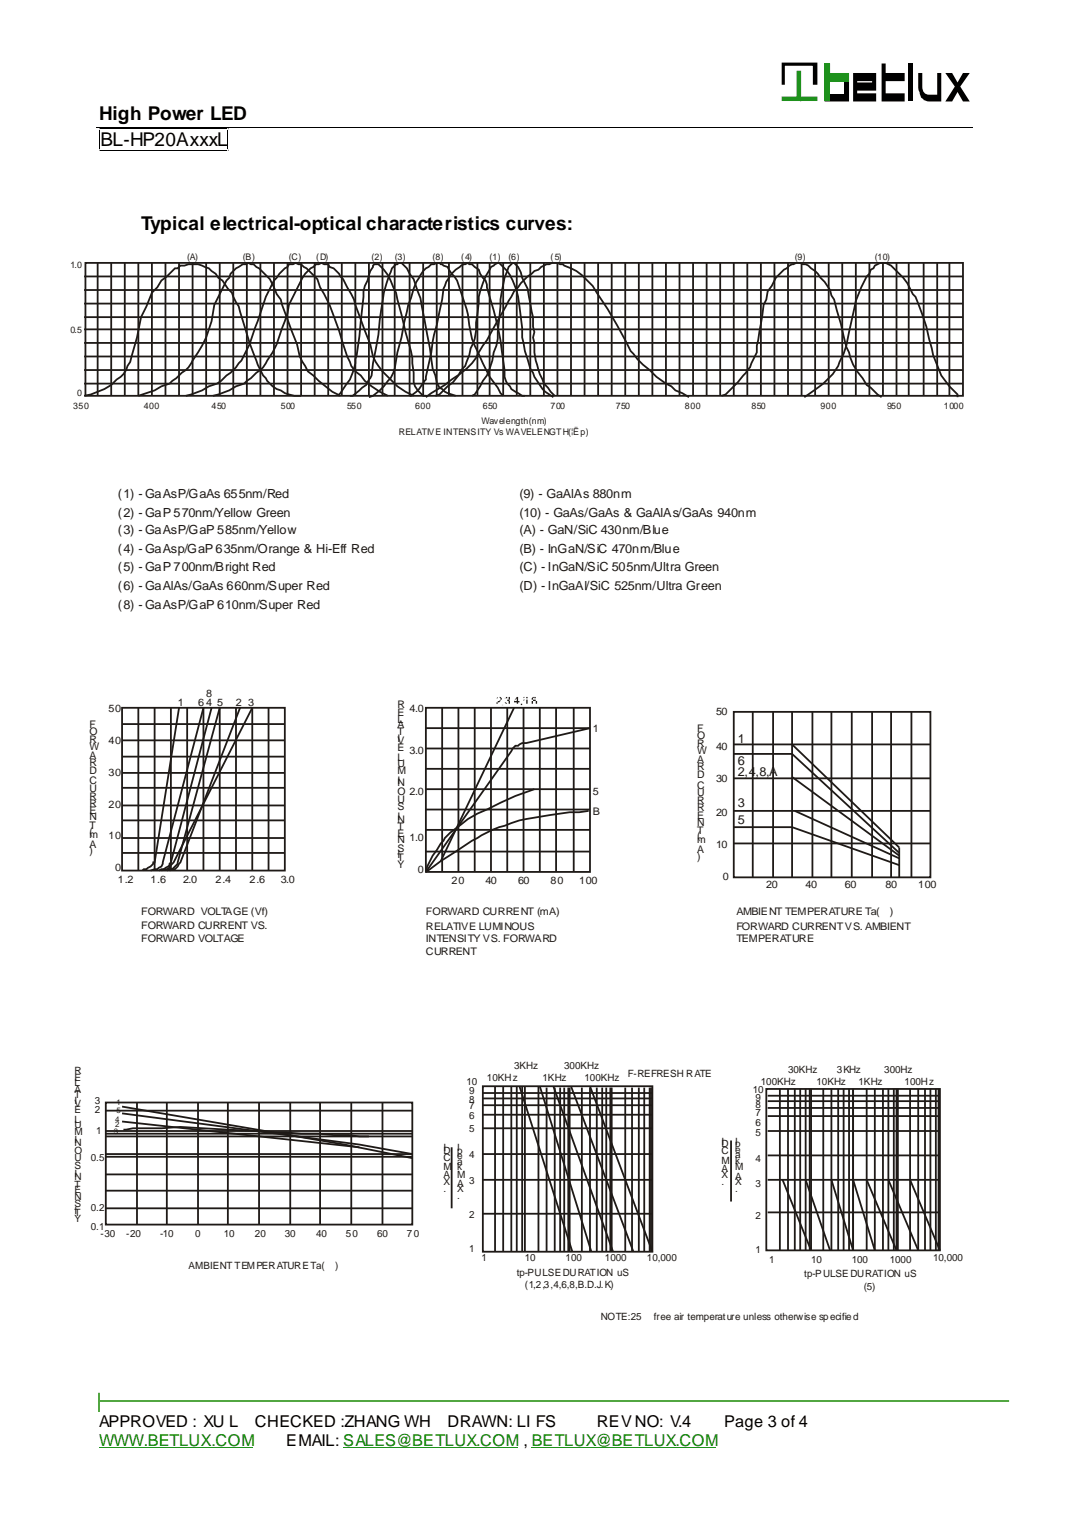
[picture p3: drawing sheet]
<svg xmlns="http://www.w3.org/2000/svg" width="210mm" height="297mm" viewBox="0 0 210 297" stroke-linecap="round" stroke-linejoin="round" font-family="sans-serif">
<g fill="#33a02c" stroke="#33a02c" stroke-width=".35">
<path d="M155.6 14h.5v5.5l-.5-.2z"/>
<path d="M152.7 19h6.6v.5h-6.6z"/>
</g>
<path d="M152.7 12.4h6.6v4h-.6v-3.7h-5.8v3.7h-.2z" fill="#000" stroke="#000" stroke-width=".35"/>
<path d="M160.9 12.4h1v1.8h3.7v5.6h-4.7z" fill="#000"/>
<path d="M161.9 15.8h2.7v2.4h-2.7z" fill="#fff"/>
<g fill="#000">
<path d="M172 12.4h.8v1.8h3.7v1.6h-3.7v2.4h3.7v1.6h-4.5zM177.3 12.4h.8v7.4h-.8zM179.1 14.2h.8v2.7a1.37 1.37 0 0 0 1.3 1.6h1.6v-4.3h.8v5.6h-2.2a1.87 1.87 0 0 1-1.9-1.2l-.4-1.5zM184.4 14.2h1.3l1.1 1.9 1.1-1.9h1.3l-1.9 2.7 1.9 2.9h-1.3l-1.1-1.9-1.1 1.9h-1.3l1.9-2.9z"/>
<path d="M166.4 14.2h4.5v3.5h-3.7v.5h3.7v1.6h-4.5zM167.2 15.8v.3h2.9v-.3z"/>
</g>
<g fill="#33a02c">
<path d="M160.9 12.4h1v7.4h-1z"/>
<path d="M161.9 14.2h3.7v1.6h-3.7z"/>
</g>
<path d="M18.8 24.8h170.9M19.3 25.4v3.7M19.6 25.1h24.6M19.6 29.3h24.6M44.4 25.4v3.7" fill="none" stroke="#000" stroke-width=".2"/>
<path d="M19.3 271.7v3.7M19.3 273.3h177.5" fill="none" stroke="#409d27" stroke-width=".35"/>
<path d="M19.3 282.3h29.9M66.9 282.3h34.2M103.7 282.3h36" fill="none" stroke="#008000" stroke-width=".2"/>
<g fill="none" stroke="#1f1a17" stroke-width=".35">
<path d="M16.4 53.9h171.5M16.4 56.6h171.5M16.4 59.2h171.5M16.7 51.3h171.2v25.9h-171.2zM19 51.3v25.9M21.7 51.3v25.9M24.3 51.3v25.9M27 51.3v25.9l3.2-1 1.3-.8 1.6-.6 2.4-2.1a4.6 4.6 0 0 0 2.1-2.4 20.6 20.6 0 0 0 4.2-10.8l2.4-4.8 .5-.5 .3-.8a6.2 6.2 0 0 1 2.4-1.9h.5l.5-.2 .5 .2h.6l1.6 1.4a9.3 9.3 0 0 1 2.9 4.5l.8 1 .2 1.1 2.9 7.7 .6 2.3 1.6 2.9 4.7 4 1.6 .8M29.6 51.3v25.9M32.3 51.3v25.9M34.9 51.3v25.9M37.6 51.3v25.9"/>
<path d="M40.2 51.3v25.9M42.9 51.3v25.9M45.5 51.3v25.9M48.2 51.3v25.9M50.8 51.3v25.9M53.4 51.3v25.9M56.1 51.3v25.9M58.7 51.3v25.9a5.9 5.9 0 0 1-3.9-1 4.7 4.7 0 0 1-2.9-2.4l-.6-.6-.2-.5a68.5 68.5 0 0 1-4.5-13l-1.1-1.8-.3-.8-.8-.8-1-1.6-.8-.5-.5-.8-1.4-1.1-.7-.2a5.1 5.1 0 0 0-4-.3h-.8l-.5 .5h-.6l-1.6 1.6-1 .8-.8 1.3-1.1 1.1-1 2.6-1.1 2.2a61.1 61.1 0 0 1-2.1 8.7l-.5 .8a4 4 0 0 1-2.1 2.6 7 7 0 0 1-3.8 2.4l-1.3 .5-1.3 .3M61.4 51.3v25.9M64 51.3v25.9M66.7 51.3v25.9M69.3 51.3v25.9"/>
<path d="M72 51.3v25.9M74.6 51.3v25.9M77 51.3v25.9M79.9 51.3v25.9h.3a6.9 6.9 0 0 0 2.6-2.9l.3-.3 1.6-8.7 .5-1.8 1.1-5.1a8 8 0 0 1 4.2-6.9l.8-.2 .2 .2h.6l1.3 1.1 .3 .8 1 1.3 .3 .8v.5a63.6 63.6 0 0 1 3.4 17.5l.6 1.3 .5 .6 .2 .5 2.2 1.3h.5M82.5 51.3v25.9M85.2 51.3v25.9M87.6 51.3v25.9M90.2 51.3v25.9M93.1 51.3v25.9M95.5 51.3v25.9M98.2 51.3v25.9l-.6-.5-.5-1.1-1.6-2.1-2.4-5a12 12 0 0 1-1.6-5l-.5-3.2-1.8-5.6-1.1-1.3-.8-1.3-.8-.3-.8-.5-1.6 .2a10 10 0 0 0-3.9 6.7l-.6 1.3-1.3 6.3-.8 2.9a9.9 9.9 0 0 1-1.3 5.1l-2.1 2.4-1.3 1-.8 .3M100.8 51.3v25.9"/>
<path d="M103.5 51.3v25.9M106.1 51.3v25.9M108.7 51.3v25.9M111.4 51.3v25.9M114 51.3v25.9M116.7 51.3v25.9M119.3 51.3v25.9M122 51.3v25.9M124.6 51.3v25.9M127.3 51.3v25.9M129.9 51.3v25.9M132.6 51.3v25.9"/>
<path d="M135.2 51.3v25.9M137.8 51.3v25.9M140.5 51.3v25.9M143.1 51.3v25.9M145.8 51.3v25.9M148.4 51.3v25.9M151.1 51.3v25.9M153.7 51.3v25.9M156.4 51.3v25.9M159 51.3v25.9M161.7 51.3v25.9M164.3 51.3v25.9"/>
<path d="M167 51.3v25.9M169.6 51.3v25.9M172.2 51.3v25.9M174.9 51.3v25.9M177.3 51.3v25.9M180.2 51.3v25.9M182.8 51.3v25.9M185.2 51.3v25.9M16.4 61.9h171.5M16.4 64.2h171.5M16.4 66.9h171.5M16.4 69.5h171.5"/>
<path d="M16.4 72.2h171.5M16.4 74.8h171.5M36.2 77.2l3.2-1 1.3-.8a5.6 5.6 0 0 0 3.5-2.2 7.7 7.7 0 0 0 2.4-2.3l.5-.6a24.3 24.3 0 0 0 2.6-6.3l1.1-2.9a24.3 24.3 0 0 1 2.6-6.4l.6-.5a6 6 0 0 1 2.1-2.1l.3-.6h.7l.6-.2 .5 .2h.5l.6 .6 .5 .2 2.1 2.2 .5 1.5a34.6 34.6 0 0 1 3.7 8.5 36.8 36.8 0 0 0 2.4 6.9l.8 1 1.1 .8 .8 1.1 2.9 2.1 1.6 .8M41.5 77.2l3.2-1 1.3-.8 1.6-.6 2.4-2.1a4.6 4.6 0 0 0 2.1-2.4 17 17 0 0 0 2.9-6.3l1.1-2.9 .3-1.6 1.5-3.2a9.8 9.8 0 0 1 2.7-4l.5-.2 .5-.6h.6l.5-.2 .5 .2h.8l.3 .6 .8 .2 1 1.1 .3 .5 .5 .6 2.2 3.9 .2 1.1 2.9 7.7a9.3 9.3 0 0 0 3.2 6 13 13 0 0 0 5.3 4M65.9 77.2l.5-.5 1.1-1.6a8.8 8.8 0 0 0 1.8-5l.3-.8 .5-3.7 .8-8.8 1.3-3.9 .6-.8v-.3l.2-.3h.3a.84 .84 0 0 1 1 .6 13.4 13.4 0 0 1 3.2 6.3l2.7 10.1 .2 1.3 .3 2.9a4.6 4.6 0 0 0 1.8 4.5h.6M68.3 77.2h.5l2.6-2.1 1.1-1.9 .3-2.3 1-5.6 .5-4.8a28.1 28.1 0 0 1 2.2-8.2l.8-.8h.2l.3-.2h.5l1.1 1 .5 1.1 .8 1.1 1.3 3.7 1.9 9.7 .5 4 .5 1.3 .3 1.6 .5 .8 .6 .3a4.7 4.7 0 0 0 2.6 1.3M83.1 77.5l3.7-2.4 1.3-1.1a12.7 12.7 0 0 0 5.3-5.3l1.6-2.3 5.3-9.6 .8-.8a9.4 9.4 0 0 1 2.6-2.6l.5-.5 .8-.3a3 3 0 0 1 2.2-1.1 2.25 2.25 0 0 1 2.1 0h.5l.3 .3a11.3 11.3 0 0 1 6.3 5.3 88.9 88.9 0 0 1 6.6 11.4 17.6 17.6 0 0 0 3.7 3.7l1.4 1.3 1.8 1.3 1.1 .6 .8 .8 1.3 .5 1.3 .8M84.9 77.2l.8-.3 1.6-1.5a9.3 9.3 0 0 0 2.9-3.5l.6-.5 .7-2.1 .3-1.4a8.1 8.1 0 0 0 1.1-5l.5-3.9a11.7 11.7 0 0 1 1.3-5.1l1.1-1.8 .8-.6 .8-.2a9.6 9.6 0 0 1 3.4 5.5l.3 1.1 .8 6.1v1.8a31.2 31.2 0 0 0 1.6 6.1l1.3 2.4a6.7 6.7 0 0 0 3.1 3.2M92.1 77.2l.5-.3 2.4-3.7 1-2.9 .3-1.6 .5-1.3 .3-1.3v-1.3l.5-5.1a22.6 22.6 0 0 1 1.6-7.6l.8-.8h.3l.2 .2a3.6 3.6 0 0 1 1.4 2.7l1 2.1 1.1 5.6v1.8l.2 1.1-.2 1 .2 1.1a16.4 16.4 0 0 0 1.6 7.1l.3 .8 2.1 2.4M140.8 77.2l.8-.3 2.3-2.3 2.4-2.9 1.3-3v-1.3l1.4-7.9 .5-1.1 .3-1.6 .7-1a7.2 7.2 0 0 1 3-3.5l.5-.5 .8-.3a1.72 1.72 0 0 1 1.8 0h.6l.5 .3 1.3 1.1 1.9 2.1 1 1.6 .3 1 .5 .8 2.4 9.3 .5 1a10 10 0 0 0 2.7 5.1l.8 1.3 2.9 2.4M156.9 77.5a18.3 18.3 0 0 0 6.6-6.1l.3-.8a15.6 15.6 0 0 0 1.8-5.8l1.1-4.8a23.3 23.3 0 0 1 2.4-6.1l.5-.5 .3-.8 .5-.3 .3-.5a2.65 2.65 0 0 1 3.7 .5 12.3 12.3 0 0 1 3.7 5.1l.5 .5a56.1 56.1 0 0 1 3.2 10l.2 1.4 .6 1.3a10.6 10.6 0 0 0 3.1 5.3l1.1 1v.6M23.8 138.1h31.8v31.7h-31.8z"/>
<path d="M27 138.1v31.7M30.2 138.1v31.7M33.3 138.1v31.7M34.9 138.1l-4.7 30.1h-.3a1.51 1.51 0 0 1-1.1 1.1l-.2 .2h-.6l-.2 .3M36.5 138.1v31.7M41.3 138.1l-8 30.1-.5 .8-.8 .5h-.5l-.5 .3M46 138.1v31.7M46.8 138.1l-11.6 30.1-1.1 1.3h-.5l-.5 .3M52.4 138.1v31.7M83.1 138.1h32v32h-32zM86.3 138.1v32M89.4 138.1v32"/>
<path d="M92.6 138.1v32M95.8 138.1v32M99 138.1v32M102.1 138.1v32M105.3 138.1v32M108.5 138.1v32M111.9 138.1v32M23.8 141.2h31.8M23.8 144.4h31.8M23.8 147.6h31.8M23.8 150.8h31.8M23.8 153.7h31.8"/>
<path d="M23.8 157.1h31.8M83.1 142h32M83.1 146h32M83.1 150h32M83.1 153.9h32M83.1 157.9h32M23.8 160h31.8M23.8 163.5h31.8M23.8 166.4h31.8M29.4 169.8l.8-.3h.5l.8-.5 .2-.5 8-30.4v31.7M31.5 169.8l1.6-.5v-.3l.8-.8 15.3-30.1v31.7M32.5 169.8l.6-.3h.5l1.1-1 8.2-30.4v31.7"/>
<path d="M83.1 161.9h32M83.1 166.1h32"/>
</g>
<g fill="#1f1a17">
<path d="M97.1 135.9v.3h-.3a.66 .66 0 0 1 1.1 0v.3h-.3v.2l-.2 .3h-.3v.3h.8h-1.1v-.3h.3v-.3h.3l.2-.2v-.3l-.2-.3z" fill-rule="evenodd"/>
<path d="M98.2 137.3v.2h-.3h.3z" fill-rule="evenodd"/>
<path d="M98.7 135.9h.8v.6h-.3l.3 .2v.6h-.8l-.3-.3 .8 .3v-.6h-.2v-.2h.2v-.6h-.2v.3h-.6h.3z" fill-rule="evenodd"/>
<path d="M99.7 137.3h.3v.2h-.3h.3v-.2z" fill-rule="evenodd"/>
<path d="M100.8 135.9h.3v.8h.2v.3h-.2v.3h-.3v-.3h-.5v-.3zM100.8 136.2l-.5 .5h.5z" fill-rule="evenodd"/>
<path d="M101.6 137.3h.3v.2h-.3z" fill-rule="evenodd"/>
<path d="M102.1 135.9h.8v.3h-.2v-.3h-.3l-.3 .3v.3h.8v.8h-.8zM102.4 136.5l-.3 .2v.6h.6v-.8z" fill-rule="evenodd"/>
<path d="M103.2 137.3h.3v.2h-.3h.3v-.2z" fill-rule="evenodd"/>
<path d="M103.7 136.2l.3-.3h.5v.8h.3v.6h-1.1v-.6h.3v-.2h-.3zM104 136.2v.3h.5v-.3h-.3v-.3zM104 136.7v.6h.5v-.6z" fill-rule="evenodd"/>
</g>
<g fill="none" stroke="#1f1a17" stroke-width=".35">
<path d="M100.3 138.1l-14.3 29.9M143.1 138.9h38.4v32.2h-38.4zM146.8 138.9v32.2M150.8 138.9v32.2M154.5 138.9v32.2M158.5 138.9v32.2M162.2 138.9v32.2M166.2 138.9v32.2M170.1 138.9v32.2M173.8 138.9v32.2M177.8 138.9v32.2M104.2 153.9l-3.7 1.4-5.5 2.6a18.2 18.2 0 0 0-6.1 3.7 7.3 7.3 0 0 0-2.4 2.4l-.5 .5-1.6 2.4-1.1 2.1-.2 1.1"/>
<path d="M114.8 158.2l-1.8 .2h-1.9l-5.3 .8a27.8 27.8 0 0 0-7.4 1.9 26.5 26.5 0 0 0-6.3 2.9l-6.1 4-2.9 2.1M115.1 142l-12.4 2.9h-.8l-.8 .6h-.6l-.5 .5-16.9 24.1M143.1 145.2h38.4M143.1 151.8h38.4M143.1 158.2h38.4M143.1 147.1h11.4l20.9 19.3M154.5 145.2l20.9 20.1v5.8M154.5 151.6l20.9 15.3M155 158.2l20.4 9.2M143.1 164.5h38.4M143.1 161.3h11.4l20.9 7.5M20.6 215.1h59.8v23.8h-59.8z"/>
<path d="M20.6 216.6h59.8M23.8 215.9l43.4 7.4 13.2 2.6M23.8 217.2l46.3 6.1 10.3 1.8h-59.8M23.8 218.8l46.3 5M26.7 215.1v23.8M32.5 215.1v23.8M38.6 215.1v23.8M44.4 215.1v23.8M50.5 215.1v23.8M56.6 215.1v23.8M62.4 215.1v23.8M68.5 215.1v23.8"/>
<path d="M74.6 215.1v23.8M94.2 211.9h33.1v32.3h-33.1zM94.2 213.2h33.1M94.2 214.3h33.1M94.2 215.6h33.1M94.2 217.4h33.1M96.6 211.9v32.3M98.2 211.9v32.3M99.7 211.9v32.3M100.8 211.9v32.3M101.3 211.9l10.4 32.3M101.9 211.9v32.3"/>
<path d="M102.4 211.9v32.3M105 211.9v32.3M105.3 211.9l10.1 32.3M106.6 212.1v32.1M107.9 211.9l11.7 32.3M108.2 212.1v32.1M109.3 212.1v32.1M110.1 212.1v32.1M110.9 212.1v32.1M111.1 212.1v32.1M111.4 211.9l12.2 32.3M113.5 212.1v32.1"/>
<path d="M115.1 212.1v32.1M115.1 211.9l12.2 32.3M116.4 212.1v32.1M117.5 212.1v32.1M118.3 212.1v32.1M119.1 212.1v32.1M119.3 212.1v32.1M122 212.1v32.1M123.3 212.1v32.1M124.6 212.1v32.1M125.7 212.1v32.1M126.7 212.1v32.1"/>
<path d="M127 212.1v32.1M149.5 212.4h33.9v31.5h-33.9zM149.8 213.7h33.6M149.8 214.8h33.6M149.8 216.1h33.6M149.8 217.7h33.6M152.1 212.4v31.5M153.7 212.4v31.5M155 212.4v31.5M156.1 212.4v31.5M157.2 212.4v31.5M158 212.4v31.5"/>
<path d="M158.2 212.4v31.5l-5.5-13.8M160.6 212.4v31.5M162.2 212.4v31.5M163.5 212.4v31.5M164.6 212.4v31.5M165.6 212.4v31.5M166.4 212.4v31.5l-4.2-13.8M169.1 212.4v31.5M170.7 212.4v31.5l-4.3-13.8M172.2 212.4v31.5M173.3 212.4v31.5M174.4 212.4v31.5"/>
<path d="M174.9 212.4v31.5l-5.8-13.8M175.2 212.4v31.5M177.5 212.4v31.5M179.1 212.4v31.5l-5.8-13.8M180.4 212.4v31.5M181.5 212.4v31.5M182.6 212.4v31.5M183.1 212.4v31.5M20.6 229.1h59.8M20.6 232.3h59.8M20.6 235.7h59.8M20.6 225.6h59.8"/>
<path d="M20.6 221.7h59.8M20.6 221.1h59.8M20.6 220.6h59.8M24.1 220.3l1.8-.2h5.6l3.7-.3 14.5 .8 2.7 .3 9.8 .2 2.9 .3h2.9l2.1 .3h1.9M88.1 223.8v11.9M94.2 225.1h33.1M94.2 220.1h33.1M94.2 230.1h33.1M94.2 236.8h33.1M142.6 222.5v11.9M149.8 220.6h33.6M149.8 230.1h33.6"/>
<path d="M149.8 225.4h33.6M149.8 236.5h33.6M157.2 230.1l4.7 13.8M177.5 230.1l5.9 13.8"/>
</g>
<g font-size="3.7">
<text x="19.3" y="23.5">High Power LED</text>
<text x="19.6" y="28.5">BL-HP20AxxxL</text>
<text x="27.5" y="44.9">Typical electrical-optical characteristics curves:</text>
</g>
<g font-size="3.2">
<text x="19.3" y="278.3">APPROVED : XU L</text>
<text x="49.7" y="278.3">CHECKED :ZHANG WH</text>
<text x="55.8" y="282">EMAIL: SALES@BETLUX.COM , BETLUX@BETLUX.COM</text>
<text x="87.3" y="278.3">DRAWN: LI FS</text>
<text x="116.4" y="278.3">REVNO: V.4</text>
<text x="141.3" y="278.3">Page 3 of 4</text>
</g>
<text font-size="3.2" fill="#008000" x="19.3" y="282">WWW.BETLUX.COM</text>
<g font-size="2.4" fill="#1f1a17">
<text x="23" y="97.1">(1) - GaAsP/GaAs 655nm/Red</text>
<text x="23" y="100.8">(2) - GaP 570nm/Yellow Green</text>
<text x="101.3" y="97.1">(9) - GaAlAs 880nm</text>
<text x="101.3" y="100.8">(10) - GaAs/GaAs &amp; GaAlAs/GaAs 940nm</text>
<text x="23" y="104.2">(3) - GaAsP/GaP 585nm/Yellow</text>
<text x="23" y="107.9">(4) - GaAsp/GaP 635nm/Orange &amp; Hi-Eff Red</text>
<text x="101.3" y="104.2">(A) - GaN/SiC 430nm/Blue</text>
<text x="101.3" y="107.9">(B) - InGaN/SiC 470nm/Blue</text>
<text x="23" y="111.3">(5) - GaP 700nm/Bright Red</text>
<text x="101.3" y="111.3">(C) - InGaN/SiC 505nm/Ultra Green</text>
<text x="23" y="115">(6) - GaAlAs/GaAs 660nm/Super Red</text>
<text x="23" y="118.7">(8) - GaAsP/GaP 610nm/Super Red</text>
<text x="101.3" y="115">(D) - InGaAl/SiC 525nm/Ultra Green</text>
<text x="143.9" y="144.9">1</text>
<text x="143.9" y="149.2">6</text>
<text x="143.9" y="151.3">2,4</text>
<text x="147.4" y="151.3">,8,A</text>
<text x="143.9" y="157.4">3</text>
<text x="143.9" y="160.8">5</text>
</g>
<g font-size="2" fill="#1f1a17">
<text x="34.7" y="137.8">1</text>
<text x="38.6" y="137.8">6</text>
<text x="40.2" y="137.8">4</text>
<text x="40.2" y="135.9">8</text>
<text x="42.3" y="137.8">5</text>
<text x="46" y="137.8">2</text>
<text x="48.4" y="137.8">3</text>
<text x="17.5" y="142">F</text>
<text x="17.5" y="143.4">O</text>
<text x="21.2" y="138.9">50</text>
<text x="77.5" y="138.1">R</text>
<text x="77.5" y="139.7">E</text>
<text x="77.5" y="141">L</text>
<text x="77.5" y="142">A</text>
<text x="77.5" y="143.4">T</text>
<text x="79.9" y="138.9">4.0</text>
<text x="115.6" y="142.8">1</text>
<text x="136" y="142.8">F</text>
<text x="139.7" y="139.4">50</text>
<text x="17.5" y="144.9">R</text>
<text x="17.5" y="146.3">W</text>
<text x="17.5" y="148.1">A</text>
<text x="17.5" y="149.4">R</text>
<text x="21.2" y="145.2">40</text>
<text x="77.5" y="144.7">I</text>
<text x="77.5" y="145.2">V</text>
<text x="77.5" y="146.5">E</text>
<text x="77.5" y="148.4">L</text>
<text x="77.5" y="149.7">U</text>
<text x="79.9" y="147.1">3.0</text>
<text x="136" y="144.1">O</text>
<text x="136" y="145.7">R</text>
<text x="136" y="147.1">W</text>
<text x="136" y="148.9">A</text>
<text x="139.7" y="146.3">40</text>
<text x="17.5" y="151">D</text>
<text x="17.5" y="152.9">C</text>
<text x="17.5" y="154.5">U</text>
<text x="21.2" y="151.3">30</text>
<text x="77.5" y="151">M</text>
<text x="77.5" y="152.9">I</text>
<text x="77.5" y="153.4">N</text>
<text x="77.5" y="155">O 2.0</text>
<text x="115.6" y="155">5</text>
<text x="136" y="150.2">R</text>
<text x="136" y="151.8">D</text>
<text x="136" y="153.9">C</text>
<text x="136" y="155.3">U</text>
<text x="139.7" y="152.6">30</text>
<text x="17.5" y="156.1">R</text>
<text x="17.5" y="157.4">R</text>
<text x="17.5" y="158.7">E</text>
<text x="17.5" y="160">N</text>
<text x="17.5" y="161.6">T</text>
<text x="21.2" y="157.6">20</text>
<text x="77.5" y="156.6">U</text>
<text x="77.5" y="157.9">S</text>
<text x="77.5" y="160">I</text>
<text x="77.5" y="160.6">N</text>
<text x="77.5" y="161.9">T</text>
<text x="115.6" y="159">B</text>
<text x="136" y="156.8">R</text>
<text x="136" y="158.2">R</text>
<text x="136" y="159.8">E</text>
<text x="136" y="161.1">N</text>
<text x="139.7" y="159.2">20</text>
<text x="17.5" y="162.9">(</text>
<text x="17.5" y="163.5">m</text>
<text x="17.5" y="165.3">A</text>
<text x="17.5" y="166.6">)</text>
<text x="21.2" y="163.7">10</text>
<text x="77.5" y="163.2">E</text>
<text x="77.5" y="164.5">N</text>
<text x="77.5" y="166.1">S</text>
<text x="77.5" y="167.4">I</text>
<text x="77.5" y="168">T</text>
<text x="79.9" y="164">1.0</text>
<text x="136" y="162.7">T</text>
<text x="136" y="163.7">(</text>
<text x="136" y="164.5">m</text>
<text x="136" y="166.4">A</text>
<text x="136" y="167.7">)</text>
<text x="139.7" y="165.3">10</text>
<text x="22.5" y="169.8">0</text>
<text x="23" y="172.2">1.2</text>
<text x="29.4" y="172.2">1.6</text>
<text x="35.7" y="172.2">2.0</text>
<text x="42.1" y="172.2">2.4</text>
<text x="48.7" y="172.2">2.6</text>
<text x="54.8" y="172.2">3.0</text>
<text x="77.5" y="169.3">Y</text>
<text x="81.5" y="170.3">0</text>
<text x="88.1" y="172.5">20</text>
<text x="94.7" y="172.5">40</text>
<text x="101.1" y="172.5">60</text>
<text x="107.4" y="172.5">80</text>
<text x="113" y="172.5">100</text>
<text x="141" y="171.7">0</text>
<text x="149.5" y="173.3">20</text>
<text x="157.2" y="173.3">40</text>
<text x="164.8" y="173.3">60</text>
<text x="172.8" y="173.3">80</text>
<text x="179.1" y="173.3">100</text>
<text x="27.5" y="178.5">FORWARD VOLTAGE (Vf)</text>
<text x="83.1" y="178.5">FORWARD CURRENT (mA)</text>
<text x="143.7" y="178.5">AMBIENT TEMPERATURE Ta(</text>
<text x="173.6" y="178.5">)</text>
<text x="27.5" y="181.2">FORWARD CURRENT VS.</text>
<text x="27.5" y="183.8">FORWARD VOLTAGE</text>
<text x="83.1" y="181.5">RELATIVE LUMINOUS</text>
<text x="83.1" y="183.8">INTENSITY VS. FORWARD</text>
<text x="143.7" y="181.5">FORWARD CURRENTVS. AMBIENT</text>
<text x="143.7" y="183.8">TEMPERATURE</text>
<text x="83.1" y="186.2">CURRENT</text>
<text x="14.6" y="209.5">R</text>
<text x="100.3" y="208.4">3KHz</text>
<text x="110.1" y="208.4">300KHz</text>
<text x="153.7" y="209.2">30KHz</text>
<text x="163.2" y="209.2">3KHz</text>
<text x="172.5" y="209.2">300Hz</text>
<text x="14.6" y="210.8">E</text>
<text x="14.6" y="211.9">L</text>
<text x="14.6" y="213.2">A</text>
<text x="14.6" y="214.3">T</text>
<text x="14.6" y="215.3">I</text>
<text x="14.6" y="215.9">V</text>
<text x="18.5" y="215.3">3</text>
<text x="91" y="211.6">10</text>
<text x="91.5" y="213.5">9</text>
<text x="91.5" y="215.1">8</text>
<text x="95" y="210.8">10KHz</text>
<text x="105.8" y="210.8">1KHz</text>
<text x="114" y="210.8">100KHz</text>
<text x="122.5" y="210">F-REFRESH RATE</text>
<text x="146.8" y="213.2">10</text>
<text x="147.4" y="214.8">9</text>
<text x="148.4" y="211.6">100KHz</text>
<text x="159.3" y="211.6">10KHz</text>
<text x="167.5" y="211.6">1KHz</text>
<text x="176.5" y="211.6">100Hz</text>
<text x="14.6" y="217.2">E</text>
<text x="14.6" y="219">L</text>
<text x="14.6" y="220.1">U</text>
<text x="14.6" y="221.4">M</text>
<text x="18.5" y="217.2">2</text>
<text x="18.8" y="221.1">1</text>
<text x="91.5" y="216.4">7</text>
<text x="91.5" y="218.2">6</text>
<text x="91.5" y="220.9">5</text>
<text x="147.4" y="216.1">8</text>
<text x="147.4" y="217.7">7</text>
<text x="147.4" y="219.6">6</text>
<text x="147.4" y="221.7">5</text>
<text x="14.6" y="223">I</text>
<text x="14.6" y="223.5">N</text>
<text x="14.6" y="225.1">O</text>
<text x="14.6" y="226.4">U</text>
<text x="17.7" y="226.4">0.5</text>
<text x="86.5" y="224.6">I</text>
<text x="86.5" y="225.1">D</text>
<text x="86.5" y="226.4">C</text>
<text x="89.2" y="224.6">I</text>
<text x="89.2" y="225.1">p</text>
<text x="89.2" y="226.2">e 4</text>
<text x="89.2" y="227.2">a</text>
<text x="140.8" y="223.3">I</text>
<text x="140.8" y="223.8">D</text>
<text x="140.8" y="225.1">C</text>
<text x="140.8" y="227">M</text>
<text x="143.4" y="223.3">I</text>
<text x="143.4" y="223.8">p</text>
<text x="143.4" y="224.8">e</text>
<text x="143.4" y="225.9">a</text>
<text x="143.4" y="227">k</text>
<text x="147.4" y="226.7">4</text>
<text x="14.6" y="228">S</text>
<text x="14.6" y="229.6">I</text>
<text x="14.6" y="230.1">N</text>
<text x="14.6" y="231.7">T</text>
<text x="14.6" y="232.8">E</text>
<text x="86.5" y="228.3">M</text>
<text x="86.5" y="229.9">A</text>
<text x="86.5" y="231.2">X</text>
<text x="86.5" y="232.5">.</text>
<text x="89.2" y="228.3">k</text>
<text x="89.2" y="229.9">M</text>
<text x="89.2" y="231.5">A</text>
<text x="89.2" y="232.5">X</text>
<text x="89.2" y="233.8">.</text>
<text x="91.5" y="230.9">3</text>
<text x="140.8" y="228.6">A</text>
<text x="140.8" y="229.9">X</text>
<text x="140.8" y="231.2">.</text>
<text x="143.4" y="228.3">M</text>
<text x="143.4" y="230.1">A</text>
<text x="143.4" y="231.2">X</text>
<text x="143.4" y="232.5">.</text>
<text x="147.4" y="231.5">3</text>
<text x="14.6" y="234.1">N</text>
<text x="14.6" y="235.4">S</text>
<text x="14.6" y="236.8">I</text>
<text x="14.6" y="237.3">T</text>
<text x="14.6" y="238.3">Y</text>
<text x="17.7" y="236.2">0.2</text>
<text x="17.7" y="239.9">0.1</text>
<text x="91.5" y="237.5">2</text>
<text x="147.4" y="237.8">2</text>
<text x="19.6" y="241.3">-30</text>
<text x="24.6" y="241.3">-20</text>
<text x="31.2" y="241.3">-10</text>
<text x="38.1" y="241.3">0</text>
<text x="43.7" y="241.3">10</text>
<text x="49.7" y="241.3">20</text>
<text x="55.6" y="241.3">30</text>
<text x="61.6" y="241.3">40</text>
<text x="67.5" y="241.3">50</text>
<text x="73.6" y="241.3">60</text>
<text x="79.4" y="241.3">70</text>
<text x="91.5" y="244.2">1</text>
<text x="147.4" y="244.4">1</text>
<text x="36.8" y="247.6">AMBIENT TEMPERATURETa(</text>
<text x="65.4" y="247.6">)</text>
<text x="93.9" y="246">1</text>
<text x="100.8" y="248.9">tp-PULSEDURATION uS</text>
<text x="102.4" y="246">10</text>
<text x="102.4" y="251.3">(1,2,3,4,6,8,B.D.J.K)</text>
<text x="110.3" y="246">100</text>
<text x="118" y="246">1000</text>
<text x="126.2" y="246">10,000</text>
<text x="150" y="246.3">1</text>
<text x="156.9" y="249.2">tp-PULSEDURATION uS</text>
<text x="158.2" y="246.3">10</text>
<text x="166.2" y="246.3">100</text>
<text x="168.5" y="251.6">(5)</text>
<text x="173.6" y="246.3">1000</text>
<text x="182" y="246">10,000</text>
<text x="117.2" y="257.4">NOTE:25</text>
<text x="127.5" y="257.4">free air temperature unless otherwise specified</text>
</g>
<g font-size="1.8" fill="#1f1a17">
<text x="13.8" y="52.3">1.0</text>
<text x="36.5" y="50.8">(A)</text>
<text x="47.4" y="50.8">(B)</text>
<text x="56.4" y="50.8">(C)</text>
<text x="61.6" y="50.8">(D)</text>
<text x="72.5" y="50.8">(2)</text>
<text x="77" y="50.8">(3)</text>
<text x="84.4" y="50.8">(8)</text>
<text x="90" y="50.8">(4)</text>
<text x="95.5" y="50.8">(1)</text>
<text x="99.2" y="50.8">(6)</text>
<text x="107.4" y="50.8">(5)</text>
<text x="155" y="50.8">(9)</text>
<text x="170.7" y="50.8">(10)</text>
<text x="13.8" y="65">0.5</text>
<text x="15.1" y="77.2">0</text>
<text x="14.3" y="79.9">350</text>
<text x="28" y="79.9">400</text>
<text x="41.3" y="79.9">450</text>
<text x="54.8" y="79.9">500</text>
<text x="67.7" y="79.9">550</text>
<text x="81" y="79.9">600</text>
<text x="93.9" y="82.8">Wavelength(nm)</text>
<text x="94.2" y="79.9">650</text>
<text x="107.4" y="79.9">700</text>
<text x="120.1" y="79.9">750</text>
<text x="133.6" y="79.9">800</text>
<text x="146.6" y="79.9">850</text>
<text x="160.1" y="79.9">900</text>
<text x="173" y="79.9">950</text>
<text x="184.1" y="79.9">1000</text>
<text x="77.8" y="84.9">RELATIVE INTENSITY Vs WAVELENGTH(¦Ëp)</text>
</g>
<g font-size="1.5" fill="#1f1a17">
<text x="22.8" y="215.6">1</text>
<text x="22.2" y="221.1">3</text>
<text x="22.5" y="218.8">4</text>
<text x="22.5" y="219.8">2</text>
<text x="22.8" y="217.2">5</text>
</g>
</svg>
